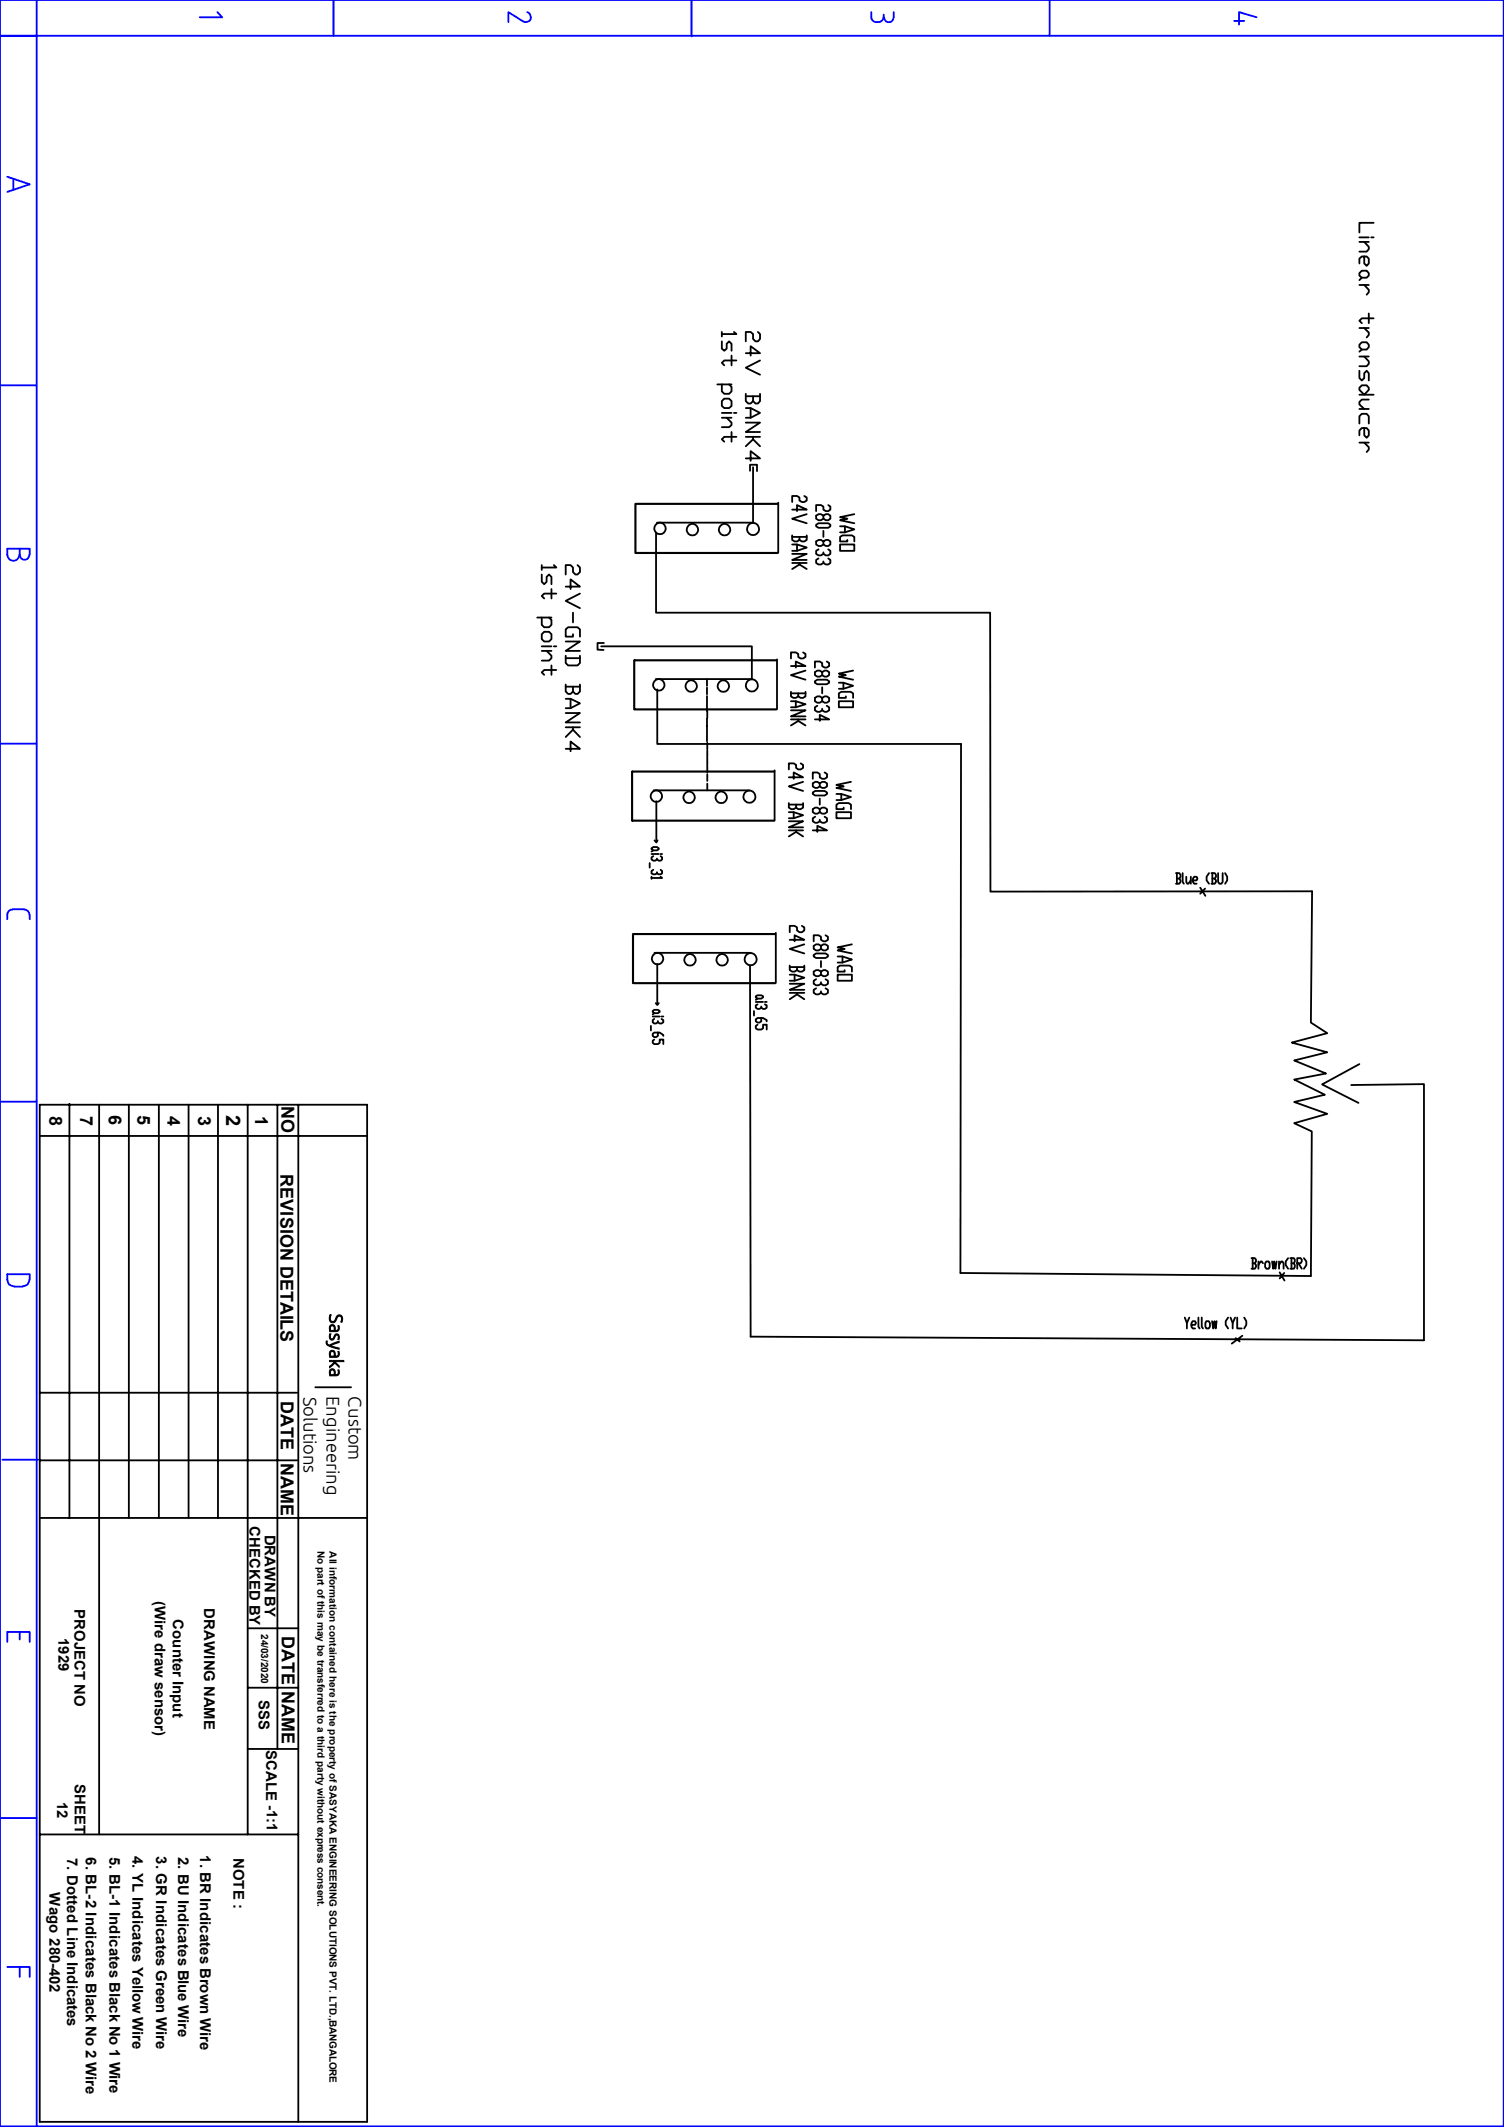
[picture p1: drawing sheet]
<svg xmlns="http://www.w3.org/2000/svg" width="210mm" height="297mm" viewBox="0 0 210 297" stroke-linecap="round" stroke-linejoin="round" font-family="sans-serif">
<g fill="none" stroke="#00f" stroke-width=".25">
<path d="M0 0h210v296.9h-210zM0 5h210M5.1 0v296.9M30.4 1.7l.6 .7h-3.1M46.6 0v5M73.1 3l-2.1-1.3v1.4M73.6 1.7l.3 .1 .2 .6M74.1 2.4a.67 .67 0 0 1-1 .6M96.6 0v5.1M121.7 1.7v.7a.86 .86 0 0 0 .8 .7 .86 .86 0 0 0 .9-.7M123.4 2v.4M124.8 1.7v.7a.68 .68 0 0 1-.7 .7 .68 .68 0 0 1-.7-.7"/>
<path d="M146.6 0v5M172.3 2.9h1.4M175.5 2.4l-2.5-.7v1.7M1 24.7l3.1 1-3.1 1.1M1.9 25v1.5M.1 53.8h5M2.7 77.5a.85 .85 0 0 1-.8 .8 .85 .85 0 0 1-.9-.8v-.9h3.1v.9M2.8 76.6v.9a.68 .68 0 0 0 .6 .7 .68 .68 0 0 0 .7-.7M.1 103.8h5M1.8 127a.73 .73 0 0 0-.8 .8v.6M1.8 127h1.5M3.3 127a.73 .73 0 0 1 .8 .8"/>
<path d="M4.1 127.8v.6M.1 153.8h5M1.9 179.7h1.3M4.1 178.7a.87 .87 0 0 1-.9 .9M4.1 178.7v-.8h-3.1a1.32 1.32 0 0 0 .6 1.6l.3 .1M.3 203.8h5M1 229.3v-1.4h3.1v1.4M2.8 227.9v1M.2 253.9h4.9M1 274.7h3.1v1.4M2.8 274.7v1.4"/>
</g>
<g fill="none" stroke="#000" stroke-width=".25">
<path d="M189.8 33.1h1.3M189.8 33.8h1.3M189.8 39.8h1.3M189.8 38.1l.4-.3h.6l.3 .3v.4l-.3 .3h-.6l-.4-.3zM190.2 38.8l-.4 .3M190.5 33.8l.6 .7v.3l-.3 .3h-1M190.5 35.8v1l.3 .3 .3-.3v-.7l-.3-.3h-.6l-.4 .3v.7M190.5 39.8l.6 .7v.3l-.3 .3M191.5 33.1h.3M191.8 31.1h-2v1.4M100.2 53.7h2M100.8 53.7v1l.3 .3h.7l.4-.3v-.7l-.4-.3"/>
<path d="M100.8 46.4v.6M100.8 57.7h1.4M100.8 58.3h1.4M100.8 56l.3-.3h.7l.4 .3v.7l-.4 .3h-.7l-.3-.3zM100.8 47.7v1l.3 .3 .4-.3v-.7l.3-.3 .4 .3v1M101.5 58.3l.7 .7v.4l-.4 .2h-1M102.2 49.7v1.3M102.5 46.4l.3 .3h-2M102.5 57.7h.3M102.8 50.3h-1.7l-.3 .4 .3 .3M104.1 49.3h2l-1.3-1v1.4M104.1 55v1l.4 .3h.3l.4-.3v-.7"/>
<path d="M104.1 57h.7l1.3 .7-1.3 .6h-.7M104.1 59h2l-2 1.3h2M104.1 55.3h2M104.8 57v1.3M105.8 46.4l.3 .3v.6l-.3 .4h-.3l-.3-.4v-.6l-.4-.3h-.7v1.3M106.1 50.3l-2 1.1 2 .9M106.1 55v1l-.3 .3h-.3l-.3-.3M189.8 54.1l.4-.3h.6l.3 .3v.3l-.6 .7-.7-.7zM189.8 59.1v-1l.4-.3h.6l.3 .3v1M189.8 45.8h1.3M189.8 49.8h1.3M189.8 55.1h2"/>
<path d="M189.8 57.1h1.3M189.8 48.1l.4-.3h.6l.3 .3v.4l-.3 .3h-.6l-.4-.3zM189.8 51.8v1l.4 .3 .3-.3v-.7l.3-.3 .3 .3v1M190.2 48.8l-.4 .3M190.5 45.8l.6 .6v.4l-.3 .3M190.5 49.8l.6 .7v.3l-.3 .3h-1M190.5 59.8v1l.3 .3 .3-.3v-.7l-.3-.3h-.6l-.4 .3v.7M191.1 55.8h-.9l-.4 .3v.4l.7 .6M191.1 43.8v1.3M191.8 44.4h-1.6l-.4 .4 .4 .3M75.6 78.9v.7M77.3 78.9l.4 .3h-2.1"/>
<path d="M80.6 78.9l.4 .3v.7l-.4 .3h-.3l-.3-.3v-.7l-.3-.3h-.7v1.3M91.6 74.4v11.2h46.7v38.9h44.9l-.2 18.3 2.3 1.5-4.9 1.3 4.9 1.3-4.6 1.2 4.5 1.8-4.5 .8 4.3 2.2-4.3 1 4.6 1.6-4.6 1.3 2.5 1.2-.2 20.2-48.9-.4 .1-73.9h-42.4v-7.6M91.7 73h13.5M102.2 60.3v1.4M102.8 61h-1.7l-.3 .3 .3 .4M104.1 64h2l-1.3-1v1.3M104.1 61h2M104.7 65.7v-.8h1v.9M105.2 61v.3l.9 1M105.2 65.2v7.8M105.2 61.3l-1.1 1M108.7 70.2v7"/>
<path d="M110.6 71.2h2l-1.3-.7v.9M110.6 74.8v.6l.4 .2h.3l.3-.2v-.4M110.6 76h.7l1.3 .5-1.3 .4h-.7M110.6 77.3h2l-2 .9h2M110.6 75h2M110.6 78.6h2M111.3 76v.9M111.6 78.6v.2l1 .7M111.6 78.8l-1 .7M112.3 69.3l.3 .2v.4l-.3 .2h-.3l-.4-.2v-.4l-.3-.2h-.7v.8M112.6 71.8l-2 .6 2 .7M112.6 74.8v.6l-.3 .2h-.3l-.4-.2"/>
<path d="M114 73.3l.3-.2h1.4l.3 .2v.2l-.3 .2h-1.4l-.3-.2zM114.3 76.7l-.3 .2v.4l.3 .3h.3l.4-.3M114.3 78l-.3 .2v.4l.3 .2h.3l.4-.2M115 74.1v.9M115 72l.3-.2h.4l.3 .2v.4l-.3 .2h-.4l-.3-.2v-.4l-.4-.2h-.3l-.3 .2v.4l.3 .2h.3l.4-.2M115 75.6l.3-.2h.4l.3 .2v.4l-.3 .2h-.4l-.3-.2v-.4l-.4-.2h-.3l-.3 .2v.4l.3 .2h.3l.4-.2M115.7 76.7l.3 .2v.4l-.3 .3h-.4l-.3-.3v-.2M115.7 78l.3 .2v.4l-.3 .2h-.4l-.3-.2v-.2M115.7 70.5l.3 .2v.5l-.3 .2h-.4l-.3-.2v-.5l-.4-.2h-.6v.9M117.3 76h2v.9h-2zM117.3 73.5h.7l1.3 .4-1.3 .4h-.7M118 73.5v.8"/>
<path d="M118.3 75.4v.2h-1v-.6l.3-.2h1.4l.3 .2v.6M119.3 71.8l-2 .4 1 .2-1 .2 2 .5M189.8 61.8h1.3M190.5 61.8l.6 .6v.4l-.3 .3M75 86.2h2M75.6 88.6l.4-.4h.7l.3 .4v.6l-.3 .4h-.7l-.4-.4zM75.6 80.2v1l.4 .4 .3-.4v-.6l.4-.4 .3 .4v1M75.6 86.2v1l.4 .4h.7l.3-.4v-.6l-.3-.4M75.6 90.3h1.4M75.6 90.9h1.4M76.3 90.9l.7 .7v.3l-.3 .3h-1.1M77 82.3v1.3"/>
<path d="M77 92.9v1.3M77.3 90.3h.4M77.7 82.9h-1.7l-.4 .3 .4 .4M77.7 93.6h-1.7l-.4 .3 .4 .3M79 81.9h2l-1.3-1v1.4M79 89.6h2l-2 1.3h2M79 91.6v1l.3 .3h1.3l.4-.3v-1M79 95.6v1l.3 .3h.4l.3-.3v-.7M79 97.6h.7l1.3 .6-1.3 .7h-.7M79 99.6h2l-2 1.3h2M79 91.9h2M79 95.9h2"/>
<path d="M79.7 97.6v1.3M80 88.6v.3h-1v-1l.3-.3h1.3l.4 .3v1M80 85.6v1.3M81 82.9l-2 1 2 1M81 95.6v1l-.4 .3h-.3l-.3-.3M83.9 90.3h21.1v4.5h-13.4M84.3 89.8h-.9v.9l.9 .1M98.7 94.8v1M98.7 96v.9M98.7 97.2v.9M98.7 98.3v.9M98.8 99.3v.9"/>
<path d="M108.5 92.1v6.9M110.4 93h2.1l-1.4-.6v.8M110.4 96.6v.6l.4 .3h.3l.4-.3v-.4M110.4 97.9h.7l1.4 .4-1.4 .5h-.7M110.4 99.2h2.1l-2.1 .8h2.1M110.4 96.8h2.1M111.1 97.9v.9M112.1 91.1l.4 .2v.4l-.4 .2h-.3l-.3-.2v-.4l-.4-.2h-.7v.8M112.5 93.6l-2.1 .7 2.1 .6M112.5 96.6v.6l-.4 .3h-.3l-.3-.3M113.8 95.1l.3-.2h1.3l.4 .2v.2l-.4 .2h-1.3l-.3-.2zM114.1 98.6l-.3 .2v.4l.3 .2h.4l.3-.2"/>
<path d="M114.8 93.9l.3-.3h.3l.4 .3v.4l-.4 .2h-.3l-.3-.2v-.4l-.3-.3h-.4l-.3 .3v.4l.3 .2h.4l.3-.2M114.8 97.5l.3-.3h.3l.4 .3v.4l-.4 .2h-.3l-.3-.2v-.4l-.3-.3h-.4l-.3 .3v.4l.3 .2h.4l.3-.2M114.8 96v.8M115.4 92.4l.4 .2v.4l-.4 .2h-.3l-.3-.2v-.4l-.3-.2h-.7v.8M115.4 98.6l.4 .2v.4l-.4 .2h-.3l-.3-.2v-.2M117.1 97.9h2v.9h-2zM117.1 95.3h.7l1.3 .5-1.3 .4h-.7M117.8 95.3v.9M118.1 97.2v.3h-1v-.7l.4-.2h1.3l.3 .2v.7M119.1 93.6l-2 .5 1 .2-1 .2 2 .4M79 104.6h2l-1.3-1.1v1.4M79 101.6h2"/>
<path d="M80 101.6v.3l1 1M80 101.9l-1 1M91 119.3h1M91 118.4l.2-.1h.5l.3 .1v.2l-.3 .1h-.5l-.2-.1zM91.2 119.5l-.2 .2v.3l.2 .2h.3l.2-.2M91.2 118.7l-.2 .2M91.3 110.4h13.3M91.4 117.3l.3 .3 .1-.3M91.7 111.9v5.6M92.2 119.5l.3 .2v.3l-.3 .2h-.2l-.3-.2v-.1M92.2 119.3h.3M98.7 100.4v.9"/>
<path d="M98.7 101.4v1M98.7 102.6v.9M98.8 103.7v.9M98.8 104.8v.9M98.8 105.9v.9M98.8 106.9v1M98.8 108.1v1M98.8 109.4v1M108.2 107.6v7M110.2 108.5h1.9l-1.3-.6v.9M110.2 112.1v.7l.3 .2h.3l.4-.2v-.4M110.2 113.4h.6l1.3 .4-1.3 .5h-.6"/>
<path d="M110.2 114.7h1.9l-1.9 .8h1.9M110.2 112.4h1.9M110.2 116h1.9M110.4 100.5h2.1M110.8 113.4v.9M111.2 116v.2l.9 .6M111.2 116.2l-1 .6M111.5 100.5v.2l1 .6M111.5 100.7l-1.1 .6M111.8 106.6l.3 .2v.4l-.3 .2h-.3l-.3-.2v-.4l-.4-.2h-.6v.8M112.1 109.2l-1.9 .6 1.9 .6M112.1 112.1v.7l-.3 .2h-.3l-.3-.2"/>
<path d="M113.5 116h2l-1.4-.7v.9M113.5 110.7l.3-.3h1.3l.4 .3v.2l-.4 .2h-1.3l-.3-.2zM113.8 100.5h2l-1.3-.7v.9M113.8 114l-.3 .3v.4l.3 .2h.3l.4-.2M114.5 109.4l.3-.2h.3l.4 .2v.4l-.4 .2h-.3l-.3-.2v-.4l-.4-.2h-.3l-.3 .2v.4l.3 .2h.3l.4-.2M114.5 113l.3-.2h.3l.4 .2v.4l-.4 .2h-.3l-.3-.2v-.4l-.4-.2h-.3l-.3 .2v.4l.3 .2h.3l.4-.2M114.5 111.5v.9M115.1 114l.4 .3v.4l-.4 .2h-.3l-.3-.2v-.2M115.1 107.9l.4 .2v.4l-.4 .3h-.3l-.3-.3v-.4l-.4-.2h-.6v.9M116.8 113.4h2v.9h-2zM116.8 110.9h.7l1.3 .4-1.3 .4h-.7M117.5 110.9v.8"/>
<path d="M117.8 112.8v.2h-1v-.6l.3-.3h1.4l.3 .3v.6M118.8 109.2l-2 .4 1 .2-1 .2 2 .4M90.7 120.5v.7M91 122.4v.3M91.2 121.5l-.2 .1v.4l.2 .1 .5-.1M91.4 133.1h13.4M91.8 134.6v5.6M92.2 121.5l.3 .1v.4l-.5 .1-.3-.1v-.2M92.2 122.4l.3 .2h-1.5M104.7 134.8l.1 51.8 94 .6v-35.8l-10.1 .1M105.5 139.9h1.1M105.5 139.1l.3-.1h.5l.3 .1v.2l-.3 .1h-.5l-.3-.1z"/>
<path d="M105.8 139.4l-.3 .2M106.8 139.9h.3M108.3 130.3v6.9M110.3 131.2h2l-1.3-.6v.8M110.3 134.8v.7l.3 .2h.4l.3-.2v-.5M110.3 136.1h.7l1.3 .4-1.3 .4h-.7M110.3 137.4h2l-2 .8h2M110.3 135h2M110.3 138.6h2M111 136.1v.8M111.3 138.6v.3l1 .6M111.3 138.9l-1 .6"/>
<path d="M112 129.3l.3 .2v.4l-.3 .3h-.4l-.3-.3v-.4l-.3-.2h-.7v.9M112.3 131.9l-2 .6 2 .6M112.3 134.8v.7l-.3 .2h-.4l-.3-.2M113.6 133.4l.4-.3h1.3l.3 .3v.2l-.3 .2h-1.3l-.4-.2zM114 136.7l-.4 .2v.5l.4 .2h.3l.3-.2M114 138l-.4 .2v.4l.4 .3h.3l.3-.3M114.6 134.2v.8M114.6 132.1l.4-.2h.3l.3 .2v.4l-.3 .2h-.3l-.4-.2v-.4l-.3-.2h-.3l-.4 .2v.4l.4 .2h.3l.3-.2M114.6 135.7l.4-.2h.3l.3 .2v.4l-.3 .2h-.3l-.4-.2v-.4l-.3-.2h-.3l-.4 .2v.4l.4 .2h.3l.3-.2M115.3 136.7l.3 .2v.5l-.3 .2h-.3l-.4-.2v-.2M115.3 138l.3 .2v.4l-.3 .3h-.3l-.4-.3v-.2M115.3 130.6l.3 .2v.4l-.3 .2h-.3l-.4-.2v-.4l-.3-.2h-.7v.8"/>
<path d="M117 136.1h2v.8h-2zM117 133.6h.6l1.4 .4-1.4 .4h-.6M117.6 133.6v.8M117.9 135.5v.2h-.9v-.7l.3-.2h1.3l.4 .2v.7M119 131.9l-2 .4 .9 .2-.9 .2 2 .4M164.2 121.9h.5l.1 .3v.2l-.1 .3M164.3 122.7h.4l.1 .2v.2l-.1 .3h-.5M164.3 121.9v1.5M165.1 121.9v1.2l.2 .3M165.7 122.4v.7l.1 .3h.1l.4-.5M166.3 122.4v1M166.6 122.9h.5l.1-.2-.1-.3h-.3l-.2 .3v.4l.2 .3h.3"/>
<path d="M167.6 124l.7 1.1M168.3 124.1l-.7 .7M168.8 121.9l-.3 .5v.5l.3 .5M169.2 121.9h.4l.2 .3v.2l-.2 .3M169.3 122.7h.3l.2 .2v.2l-.2 .3h-.4M169.3 121.9v1.5M170.1 121.9v1.2l.2 .3h.3l.1-.3v-1.2M171.1 121.9l.3 .5v.5l-.3 .5M5.5 154.3h45.8v142h-45.8zM5.5 158.6h45.8M9.7 154.1v57.9M13.8 154.3v101.9"/>
<path d="M18 154.3v57.7M22.2 154.3v57.7M26.3 154.3v57.7M30.4 154.3v57.7M34.6 154.3v101.9M38.7 154.3v89.9M41.7 154.3v142M90.9 143.3v.6M91.1 141.9h1M91.1 141.2l.3-.2h.5l.2 .2v.1l-.2 .2h-.5l-.3-.2zM91.4 145.2l-.3 .1v.3l.3 .2h.5l.2-.2v-.4h.5v.6M91.4 142.3l-.3 .2v.2l.3 .2h.2l.3-.2"/>
<path d="M91.4 141.5l-.3 .1M91.6 140.1l.2 .2 .2-.2M91.9 144.2v.5l-.3 .1h-.2l-.3-.1v-.3l.3-.2h.7l.5 .3v.2M92.4 142.3l.2 .2v.2l-.2 .2h-.3l-.2-.2v-.1M92.4 141.9h.2M105.3 141.2v.6M105.8 140.3l-.3 .1v.3l.3 .2h.2l.3-.2M105.8 143.1l-.3 .2v.3l.3 .2h.5l.3-.2v-.5h.5v.7M106.3 142.2v.4l-.3 .2h-.2l-.3-.2v-.3l.3-.1h.8l.5 .3v.1M106.8 140.3l.3 .1v.3l-.3 .2h-.2l-.3-.2v-.2M189.8 148.6l-5.2 2.8 5.1 2.6M174.8 175.7h.4l.2 .2v.2l-.2 .3"/>
<path d="M174.9 176.4h.3l.2 .3v.2l-.2 .3h-.4M174.9 175.7v1.5M175.7 176.1v1.1M176.4 176.4l-.2-.3h-.2l-.3 .6M176.8 176.1h.4l.1 .3v.5l-.1 .3h-.4l-.1-.3v-.5zM177.6 176.1l.2 1.1 .1-1.1 .2 1.1 .2-1.1M178.6 176.7l.3-.6h.2l.1 .3v.8M178.6 176.1v1.1M178.7 177.7l.7 1.1M179.3 177.8l-.6 .7M179.9 175.7l-.4 .4v.6l.4 .5M180.2 175.7h.5l.1 .2-.1 .5"/>
<path d="M180.3 176.4h.4l.1 .5-.1 .3h-.5M180.3 175.7v1.5M181.1 176.4h.5l.2-.3v-.2l-.2-.2h-.5v1.5M181.3 176.4l.5 .8M182.1 175.7l.3 .4v.6l-.3 .5M5.5 194.5h35.9M44 193.7h5M165.4 184l.3 .7v.8M166.1 184l-.4 .7M166.4 185h.5l.1-.3-.1-.2h-.4l-.1 .2v.6l.1 .2h.4M167.3 184v1.3l.2 .2M167.8 184v1.3l.2 .2"/>
<path d="M168.4 184.5h.4l.2 .2v.6l-.2 .2h-.4l-.1-.2v-.6zM169.2 184.5l.2 1 .2-1 .2 1 .1-1M171.5 184l-.3 .5v.5l.3 .5M171.8 184l.3 .7v.8M172.5 184l-.4 .7M172.6 186.9l.5 .4M172.8 184v1.5h.6M173.5 186.5l-1.5 1.1M173.7 184l.3 .5v.5l-.3 .5M5.5 203.9h35.9M5.5 212h45.8M34.6 227.4h7.1"/>
<path d="M34.6 235.7h7.1M5.5 256.2h36.2M34.6 244.2h7"/>
<circle cx="92.2" cy="73.8" r=".79"/>
<circle cx="96.7" cy="74" r=".79"/>
<circle cx="101.2" cy="74" r=".79"/>
<circle cx="105.1" cy="73.9" r=".84"/>
<circle cx="92" cy="95.6" r=".79"/>
<circle cx="96.5" cy="95.8" r=".79"/>
<circle cx="101" cy="95.8" r=".79"/>
<circle cx="105" cy="95.7" r=".84"/>
<circle cx="91.7" cy="111.2" r=".79"/>
<circle cx="96.2" cy="111.3" r=".79"/>
<circle cx="100.7" cy="111.3" r=".79"/>
<circle cx="104.6" cy="111.3" r=".84"/>
<circle cx="91.8" cy="133.9" r=".79"/>
<circle cx="96.4" cy="134" r=".79"/>
<circle cx="100.8" cy="134" r=".79"/>
<circle cx="104.8" cy="133.9" r=".84"/>
</g>
<path d="M88.7 70.4v6.8M88.9 77.2h19.7M88.9 70.4h19.7M88.6 92.2v6.9M88.7 99.1h19.7M88.7 92.2h19.7M88.3 107.7v6.9M88.3 114.6h19.8M88.3 107.7h19.8M88.4 130.4v6.9M88.5 137.3h19.7M88.5 130.4h19.7" fill="none" stroke="#000" stroke-width=".3"/>
<text font-size="2.8" x="31.6" y="155.7" transform="rotate(90 31.6 155.7)">2</text>
<g font-size="2.6">
<text x="46" y="183.5" transform="rotate(90 46 183.5)">Sasyaka</text>
<text x="42.4" y="195" transform="rotate(90 42.4 195)">Solutions</text>
<text x="45.6" y="194.9" transform="rotate(90 45.6 194.9)">Engineering</text>
<text x="48.6" y="195" transform="rotate(90 48.6 195)">Custom</text>
</g>
<g font-size="2.5">
<text x="6.9" y="155.8" transform="rotate(90 6.9 155.8)">8</text>
<text x="11.2" y="155.8" transform="rotate(90 11.2 155.8)">7</text>
<text x="15.2" y="155.7" transform="rotate(90 15.2 155.7)">6</text>
<text x="19.2" y="155.7" transform="rotate(90 19.2 155.7)">5</text>
<text x="23.4" y="155.8" transform="rotate(90 23.4 155.8)">4</text>
<text x="27.7" y="155.8" transform="rotate(90 27.7 155.8)">3</text>
<text x="35.6" y="155.9" transform="rotate(90 35.6 155.9)">1</text>
<text x="39.3" y="154.5" transform="rotate(90 39.3 154.5)">NO</text>
<text x="39.2" y="164" transform="rotate(90 39.2 164)">REVISION DETAILS</text>
<text x="39.2" y="195.6" transform="rotate(90 39.2 195.6)">DATE</text>
<text x="39.2" y="204.3" transform="rotate(90 39.2 204.3)">NAME</text>
<text x="39.4" y="228.4" transform="rotate(90 39.4 228.4)">DATE NAME</text>
</g>
<g font-size="2.1">
<text x="34.8" y="213.1" transform="rotate(90 34.8 213.1)">CHECKED BY</text>
<text x="37" y="214.3" transform="rotate(90 37 214.3)">DRAWN BY</text>
<text x="10.4" y="224.7" transform="rotate(90 10.4 224.7)">PROJECT NO</text>
<text x="21.6" y="223.6" transform="rotate(90 21.6 223.6)">(Wire draw sensor)</text>
<text x="24.1" y="226.1" transform="rotate(90 24.1 226.1)">Counter Input</text>
<text x="28.5" y="224.6" transform="rotate(90 28.5 224.6)">DRAWING NAME</text>
<text x="8.2" y="228.7" transform="rotate(90 8.2 228.7)">1929</text>
<text x="36.2" y="237.3" transform="rotate(90 36.2 237.3)">SSS</text>
<text x="37.2" y="244.4" transform="rotate(90 37.2 244.4)">SCALE -1:1</text>
<text x="8" y="251.6" transform="rotate(90 8 251.6)">12</text>
<text x="10.5" y="249.1" transform="rotate(90 10.5 249.1)">SHEET</text>
<text x="9.4" y="259.4" transform="rotate(90 9.4 259.4)">7. Dotted Line Indicates</text>
<text x="12" y="259.3" transform="rotate(90 12 259.3)">6. BL-2 Indicates Black No 2 Wire</text>
<text x="15.3" y="259.3" transform="rotate(90 15.3 259.3)">5. BL-1 Indicates Black No 1 Wire</text>
<text x="18.5" y="259.1" transform="rotate(90 18.5 259.1)">4. YL Indicates Yellow Wire</text>
<text x="21.8" y="259.2" transform="rotate(90 21.8 259.2)">3. GR Indicates Green Wire</text>
<text x="24.9" y="259.3" transform="rotate(90 24.9 259.3)">2. BU Indicates Blue Wire</text>
<text x="27.9" y="259" transform="rotate(90 27.9 259)">1. BR Indicates Brown Wire</text>
<text x="32.6" y="259.4" transform="rotate(90 32.6 259.4)">NOTE :</text>
<text x="6.9" y="264.2" transform="rotate(90 6.9 264.2)">Wago 280-402</text>
</g>
<g font-size="1.4">
<text x="44.3" y="216.5" transform="rotate(90 44.3 216.5)">No part of this may be transferred to a third party without express consent.</text>
<text x="46" y="216.6" transform="rotate(90 46 216.6)">All information contained here is the property of SASYAKA ENGINEERING SOLUTIONS PVT. LTD.,BANGALORE</text>
<text x="36.5" y="228.1" transform="rotate(90 36.5 228.1)">24/03/2020</text>
</g>
</svg>
